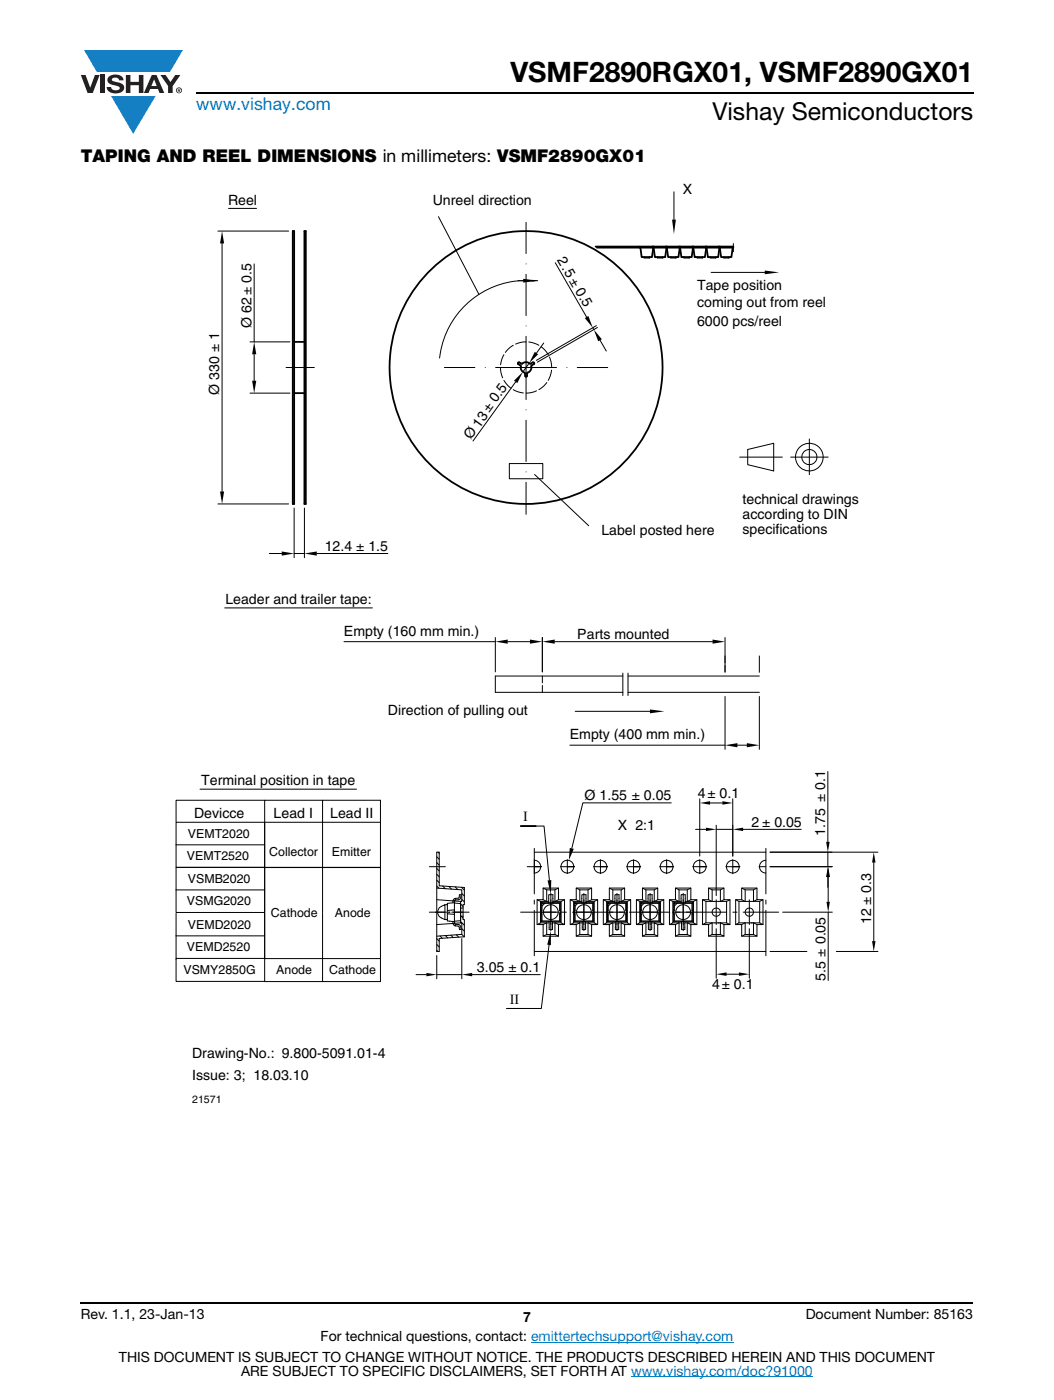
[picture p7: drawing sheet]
<svg xmlns="http://www.w3.org/2000/svg" width="210mm" height="279mm" viewBox="0 0 210 279" stroke-linecap="round" stroke-linejoin="round" font-family="sans-serif">
<g fill="#147fc3">
<path d="M16.8 10h19.7l-2.6 4.3h-1.1h-13.5z"/>
<path d="M22.2 19.2h8.9l-4.5 7.5z"/>
</g>
<g fill="#231f20">
<path d="M16.1 15h1l.9 2.5 .9-2.5h1l-1.4 3.6h-1z"/>
<path d="M20 15h.9v3.6h-.9z"/>
<path d="M21.8 15.3a2.1 2.1 0 0 1 2.7 .3l.1 .4h-.8a.79 .79 0 0 0-.7-.5 .79 .79 0 0 0-.8 .4l.2 .3 1 .2a1.08 1.08 0 0 1 1.3 1 1.08 1.08 0 0 1-1.1 1.2 1.73 1.73 0 0 1-2.4-1.2h.9a.96 .96 0 0 0 .8 .6 .96 .96 0 0 0 .9-.4 1.31 1.31 0 0 0-1.2-.6 1.03 1.03 0 0 1-1.1-.6 1.03 1.03 0 0 1 .2-1.1z"/>
<path d="M25.1 15h.9v1.3h1.7v-1.3h.9v3.6h-.9v-1.6h-1.7v1.6h-.9z"/>
<path d="M32 15h1l1 1.4 1-1.4h1l-1.6 2.2v1.4h-.9v-1.4z"/>
<path d="M30.7 15.9l.6 1.3h-1.1zM30.3 15l-1.6 3.6h.9l.4-.8h1.5l.3 .8h1l-1.6-3.6z"/>
<path d="M35.3 18a.46 .46 0 0 1 .9 0 .46 .46 0 0 1-.9 0zM35.1 18a.6 .6 0 0 0 1.2 0 .6 .6 0 0 0-1.2 0z"/>
<path d="M35.6 17.8h.2v.2h-.2zM35.5 17.7v.7h.1v-.3l.4 .3-.2-.3 .2-.2-.1-.2z"/>
</g>
<path d="M39.1 18.6h155M16.1 260h178" fill="none" stroke="#000" stroke-width=".36"/>
<path d="M106 267.9h40.3M125.9 274.8h36.3" fill="none" stroke="#007ec4" stroke-width=".2"/>
<path d="M35 36.4h140.2v184.3h-140.2z" fill="#fff"/>
<g fill="none" stroke="#000" stroke-width=".2">
<path d="M134.4 38.3v5.5M43.5 46.1h14.1M44.3 48.6v49.5M45.6 41.6h5.6M50.7 52.7v15.5M87.5 43.2l8 15.5M103.3 56h4M103.7 56a17.4 17.4 0 0 0-16 15.4M104.9 44.4v6.2M104.9 54.7v8.3M104.9 52.7h.1M110.8 52.4l6.2 10.9"/>
<path d="M141.9 54.4h10.7M146.3 48.6v1.6M49.9 78.5h7.9M49.9 68.2h7.9M50.7 70.7v5.3M57.1 73.3h5.6M88.6 73.3h6.1M96.8 73.3h.1M98.9 73.3h12.1M99.8 73.3l.2 1.2 .3 .9M100.5 70.8l-.4 .9-.2 1.1M100.5 75.9l.8 1.1 .6 .5"/>
<path d="M102.4 68.9l-1.1 .8-.5 .6M102.4 77.8l.8 .4 1.2 .2M102.9 76.2l-8.5 11.8M104.9 67.1v12.6M104.9 65h.1M104.9 68.2l-1.1 .2-.9 .3M105.5 68.2l1.1 .3 .9 .4M105.6 72.5l-1.3 1.7M107 78l-.9 .3-1.2 .2M107.9 69.2l.7 .5 .8 1.1M108.5 68.5l-1.5 2M109.1 76.3l-.5 .7-1.1 .8"/>
<path d="M109.6 71.3l.3 .9 .2 1.1M110 73.9l-.2 1.1-.4 .9M113.1 73.3h.1M115.2 73.3h6M118.3 65.4l.2 .4M119 65l-12 6.9M119.2 65.4l-12 6.9M119.7 67.9l1.2 2.2M101.6 92.5h6.7v3h-6.7zM104.9 83.9v8.2M104.9 96.2v6.4M104.9 81.8h.1"/>
<path d="M104.9 94.2h.1M106.7 94.7l10.7 10.2M147.5 91.2h8.6M149.2 89.7l5.1-1.2v5.5l-5.1-1.3zM157.7 91.2h7.5M161.5 87.6v7.1M43.5 100.6h14.1M53.7 110.5h2.5M58.7 101.4v9.9M58.7 110.5h2M60.7 101.4v9.9M63.2 110.5h14.2"/>
<path d="M44.8 121.3h29.5M68.6 128.1h30.2M98.8 127.2v6.9M101.3 128.1h4.4M108.2 127.2v6.9M108.2 134.9v1.4M108.2 136.8v1.4M110.7 128.1h31.4M124.2 134.9h-25.4v3.3h25.4M124.2 134.3v4.5M125.3 134.9h26.2M125.3 138.2h26.2"/>
<path d="M125.3 134.3v4.5M144.6 127.2v7M144.6 139v10.5M151.5 130.9v3.3M151.5 139v10.5M39.9 157.5h31.2M52.8 159.7h-17.7v4.3M64.3 159.7h-11.5v4.3M113.7 148.7h30.9M114.7 142h15M139.6 159.4v11.5M146.2 159.4v11.5"/>
<path d="M147.1 148.7h1.9M165.1 154v14M35.1 177.6v4.5h17.7M35.1 168.6v4.5h17.7M52.8 173.1h-17.7v4.5M52.8 173.1v4.5h-17.7M52.8 164.1h-17.7v4.5M52.8 164.1v4.5h-17.7M52.8 164.1h23.1v18M52.8 168.6v13.5M52.8 164.1v9h11.5M52.8 173.1h23.1"/>
<path d="M64.3 164.1v9h11.6M64.3 164v-4.3h11.6v4.3M64.3 173.1v9M85.7 173h3.1M87.1 176.8l.5 .5M87.1 175.7l.5 .5M87.1 174.5l.5 .5M87.1 171l.5 .5M87.1 172.2l.5 .4M87.1 173.3l.5 .5M87.1 179.6l3.3 .2M87.1 177.2l5 .4v2.3h-.2"/>
<path d="M87.1 170.1h.5v6.7l5 .3v3.5h-.2v2.9h.2v3.5l-5 .3v2.6h-.5zM87.4 170.1l.2 .2M88.3 176.8l.5 .6M89.5 176.9l.6 .5M90.4 179.7l1.5 .2M90.8 179.3v.3M90.8 177l.5 .5M91.9 179.9v4.3M92.1 177.1l.5 .5M92.1 179.5l.5 .5M92.1 178.3l.5 .5M106.6 170.1h46.2"/>
<path d="M106.6 171.7a1.28 1.28 0 0 1 1.3 1.3 1.28 1.28 0 0 1-1.3 1.2M106.6 171.6v1.4h1.4h-2.8M106.6 169.3v9.1M106.6 179.6v.8M106.9 164.9h-3.1h4.7l1.1 10.8M107.1 179.6l.7 .3h1.2M107.8 179.9v4.3l-.7 .3M108.3 177.2l.8 .4v2.3M108.3 179.6l.7 .3M109 179.9h.5M109.1 177.6h1.6M109.9 178.3v7.4"/>
<path d="M110.3 179.9h.4M111.4 177.2l-.7 .4v2.3M111.4 179.6l-.7 .3M111.8 173h1.4M111.9 179.9v4.3M112.6 179.6l-.7 .3h-1.2M113.2 171.6v1.4h1.4h-1.4M113.2 173v1.4M113.7 179.6l.7 .3h1.2M114.4 179.9v4.3l-.7 .3M115 177.2l.7 .4v2.3M115 179.6l.6 .3"/>
<path d="M115.6 179.9h.5M115.7 177.6h1.6M116.5 178.3v7.4M116.9 179.9h.4M118 177.2l-.7 .4v2.3M118 179.6l-.7 .3M118.4 173h1.4M118.5 179.9v4.3M119.2 179.6l-.7 .3h-1.2M119.8 171.6v1.4h1.4h-1.4M119.8 173v1.4M120.4 179.6l.6 .3h1.2"/>
<path d="M121 179.9v4.3l-.6 .3M121.6 177.2l.6 .4v2.3M121.6 179.6l.6 .3M122.2 179.9h.5M122.2 177.6h1.7M123.1 178.3v7.4M123.5 179.9h.4M124.6 177.2l-.7 .4v2.3M124.6 179.6l-.7 .3M125 173h1.4M125.1 179.9v4.3M125.8 179.6l-.7 .3h-1.2"/>
<path d="M126.4 171.6v1.4h1.4h-1.4M126.4 173v1.4M127 179.6l.6 .3h1.2M127.6 179.9v4.3l-.6 .3M128.2 177.2l.7 .4v2.3M128.2 179.6l.6 .3M128.8 179.9h.5M128.9 177.6h1.6M129.7 178.3v7.4M130.1 179.9h.4M131.2 177.2l-.7 .4v2.3M131.2 179.6l-.7 .3"/>
<path d="M131.6 173h1.4M131.7 179.9v4.3M132.4 179.6l-.7 .3h-1.2M133 171.6v1.4h1.4h-1.4M133 173v1.4M133.5 179.6l.7 .3h1.2M133.9 160.2h-17.6l-2.2 9.1M134.2 179.9v4.3l-.7 .3M134.7 177.2l.8 .4v2.3M134.7 179.6l.7 .3M135.4 179.9h.5M135.5 177.6h1.6"/>
<path d="M136.3 178.3v7.4M136.7 179.9h.4M137.8 177.2l-.7 .4v2.3M137.8 179.6l-.7 .3M138.2 173h1.4M138.3 179.9v4.3M138.8 165.5h2M139 179.6l-.7 .3h-1.2M139.6 171.6v1.4h1.4h-1.4M139.6 173v1.4M140.1 179.6l.7 .3h1.2M140.8 179.9v4.3l-.7 .3"/>
<path d="M141.4 177.2l.7 .4v2.3M141.4 179.6l.6 .3M141.6 160.3h2.5M142 179.9h1.7M142.1 177.6h1.6M142.9 165.5h3.3M142.9 164.7v14M142.9 179.6v4.9M144.4 179.6l-.7 .3M144.4 177.2l-.7 .4v2.3M144.8 173h1.4M144.9 179.9v4.3"/>
<path d="M145.6 179.6l-.7 .3h-1.2M146.2 171.6v1.4h1.4h-1.4M146.2 173v1.4M146.8 179.6l.6 .3h1.2M147.4 179.9v4.3l-.6 .3M148 177.2l.6 .4v2.3M148 179.6l.6 .3M148.2 165.5h11.6M148.6 179.9h1.7M148.6 177.6h1.7M149.5 179.6v4.9M151 177.2l-.7 .4v2.3"/>
<path d="M151 179.6l-.7 .3M151.4 173h1.4M151.5 179.9v4.3M152.2 179.6l-.7 .3h-1.2M152.8 169.3v9.1M152.8 179.6v.8M152.8 171.7a1.28 1.28 0 0 0-1.3 1.3 1.28 1.28 0 0 0 1.3 1.2M153.6 173h12.4M165.1 170.1v2.9M165.1 175v2.1M165.2 175v5M174.3 172.1v15.7"/>
<path d="M175.1 170.1h-21.5M35.1 186.8h17.7v-4.5v9h11.5M35.1 182.3v4.5M52.8 186.8v4.5h-17.7v-4.5M52.8 191.4v4.5h-17.7v-4.5M52.8 195.9h11.5M64.3 182.3v9h11.6v-9M64.3 191.4v4.5h11.6v-4.5M83 194.5h2.1M87.1 187.3l.5 .5M87.1 188.5l.5 .5M87.1 189.7l.2 .2"/>
<path d="M87.1 190.7v4.6M87.1 194.5h5M87.8 186.8l.4 .5M87.8 181l1-.4v2.9a1.44 1.44 0 0 1-1.4-.9 1.44 1.44 0 0 1 .4-1.6zM88.7 183.5l.5 .1M88.9 186.7l.4 .5M89.1 182h-3.4M89.2 180.5l-.5 .1M89.2 182.4l1.4 .1M89.5 182h.3M89.9 186.6l.5 .5M90.1 182h3.5"/>
<path d="M90.4 180.2v-.5l.2-.3 .9-.2 .1-.6h.4l-.1 .6-.2 .3-.8 .1-.2 .2v4.5l1 .3 .2 .3 .1 .6h-.4l-.1-.6-.9-.2-.2-.3v-.5M90.4 184.3l-3.3 .2M90.6 180.1l-1.4 .2v3.5l1.4 .1M90.6 180.2l1.3 .1M90.6 181.6l-1.4 .1M90.8 184.5v.3M91 186.6l.5 .4M91.9 180.4l.5 .5M91.9 183.9l.7 .8M91.9 184.2l-1.5 .1M91.9 183.7l-1.3 .2M91.9 184.2h.2v2.3l-5 .3"/>
<path d="M91.9 181.2h.5M91.9 182.9h.5M92 182.9l.4 .3M92.1 186.5l.5 .5M92.1 185.3l.5 .5M92.1 187.3v8M94.2 194.5h13.6M103.9 182h8.1M106.6 189.9h46.2M106.6 181.7v9.1M107.8 184.2h1.7M108 181.7h.1l-.1-.1v.9l.1-.1h-.1"/>
<path d="M108 180.1v3.8l.1-.1M108.1 180.2l.6 .1-.6 .5zM108.1 180.8v.9M108.1 182.4v1.4M108.1 183.8h3.5M108.7 180.3h2.9M109 184.2l-.7 .3M109.1 184.2v2.3M109.5 180.1h-1.5l.1 .1M109.5 188.6l-1.5 12.7h-6.9h2.8M110.2 183.9h1.6M110.2 183.9h-2.2"/>
<path d="M110.2 183.9v1.6h-.7v-1.6M110.2 184.2h.5M110.3 180.1h.1M110.7 184.2v2.3M110.7 186.5h-1.7l-.7 .3M110.7 184.2h1.2l.7 .3h-1.2v2.3l-.7-.3M110.7 184.2l.7 .3M111.6 180.3v1.4M111.6 182.4v1.4M111.6 182.4h.2M111.6 181.7l.2-.1zM111.6 183.8l.2 .1"/>
<path d="M111.8 181.7v.8l-.2-.1M111.8 180.1l-1.5 .1v-1.6h-.8v1.6h.8M111.8 180.1v1.5M111.8 180.1l-.2 .2M111.8 182.5v1.4M112.2 182h.8M112.6 184.5v-4.9h-1.2v-2.4h-3.1v2.4h-1.2v4.9h1.2v2.3h3.1M114.2 182h11M114.4 184.2h1.8M114.6 181.7h.1l-.1-.1v.9l.1-.1h-.1M114.6 180.1v3.8l.1-.1M114.7 180.2l.6 .1-.6 .5z"/>
<path d="M114.7 180.8v.9M114.7 182.4v1.4M114.7 183.8h3.5M115 184.5l.7-.3v2.3M115.3 180.3h2.9M115.6 186.5l-.6 .3M115.6 186.5h1.7M116.1 180.1h-1.5l.1 .1M116.8 183.9h1.6M116.8 183.9h-2.2M116.8 183.9v1.6h-.6v-1.6M116.8 184.2h.5"/>
<path d="M116.9 180.1h.1M117.3 184.2v2.3M117.3 184.2l.7 .3M117.3 184.2h1.2l.7 .3h-1.2v2.3l-.7-.3M118.2 182.4h.2M118.2 180.3v1.4M118.2 181.7l.2-.1zM118.2 183.8l.2 .1M118.2 182.4v1.4M118.4 182.5v1.4M118.4 181.7v.8l-.2-.1M118.4 180.1l-1.5 .1v-1.6h-.8v1.6h.8"/>
<path d="M118.4 182.5h.1M118.4 180.1v1.5M118.4 180.1l-.2 .2M119.2 184.5v-4.9h-1.2v-2.4h-3v2.4h-1.3v4.9h1.3v2.3h3M121 184.2h1.8M121.2 180.1v3.8l.1-.1M121.2 181.7h.1l-.1-.1v.9l.1-.1h-.1M121.3 180.2l.6 .1-.6 .5zM121.3 183.8h3.5M121.3 180.8v.9M121.3 182.4v1.4M121.6 184.5l.6-.3v2.3l-.6 .3"/>
<path d="M121.9 180.3h2.9M122.2 186.5h1.7M122.7 180.1h-1.5l.1 .1M123.4 183.9h-2.2M123.4 183.9v1.6h-.6v-1.6M123.4 183.9h1.6M123.4 184.2h.5M123.5 180.1h.1M123.9 184.2v2.3M123.9 184.2h1.2l.7 .3h-1.2v2.3l-.7-.3M123.9 184.2l.7 .3M124.8 181.7l.2-.1z"/>
<path d="M124.8 183.8l.2 .1M124.8 182.4h.2M124.8 180.3v1.4M124.8 182.4v1.4M125 180.1l-1.5 .1v-1.6h-.8v1.6h.8M125 182.5h.1M125 180.1v1.5M125 182.5v1.4M125 180.1l-.2 .2M125 181.7v.8l-.2-.1M125.6 182h8M125.8 184.5v-4.9h-1.2v-2.4h-3v2.4h-1.2v4.9h1.2v2.3h3"/>
<path d="M127.6 184.2h1.7M127.8 181.7h.1l-.1-.1v.9l.1-.1h-.1M127.8 180.1v3.8l.1-.1M127.9 180.2l.6 .1-.6 .5zM127.9 180.8v.9M127.9 182.4v1.4M127.9 183.8h3.5M128.5 180.3h2.9M128.8 184.2l-.6 .3M128.9 184.2v2.3M129.3 180.1h-1.5l.1 .1M130 183.9h1.6"/>
<path d="M130 183.9h-2.2M130 183.9v1.6h-.7v-1.6M130 184.2h.5M130.1 180.1h.1M130.5 186.5h-1.7l-.6 .3M130.5 184.2v2.3l.7 .3v-2.3h1.2l-.7-.3h-1.2M130.5 184.2l.7 .3M131.4 182.4h.2M131.4 180.3v1.4M131.4 182.4v1.4M131.4 181.7l.2-.1zM131.4 183.8l.2 .1"/>
<path d="M131.6 181.7v.8l-.2-.1M131.6 180.1l-1.5 .1v-1.6h-.8v1.6h.8M131.6 180.1v1.5M131.6 180.1l-.2 .2M131.6 182.5v1.4M132.4 184.5v-4.9h-1.2v-2.4h-3v2.4h-1.2v4.9h1.2v2.3h3M134.2 184.2h1.7M134.4 181.7h.1l-.1-.1v.9l.1-.1h-.1M134.4 180.1v3.8l.1-.1M134.5 180.2l.6 .1-.6 .5zM134.5 182.4v1.4M134.5 180.8v.9"/>
<path d="M134.5 183.8h3.5M135.1 180.3h2.9M135.4 184.2l-.7 .3M135.4 186.5l-.7 .3M135.4 186.5h1.7M135.5 184.2v2.3M135.9 180.1h-1.5l.1 .1M136.6 183.9h1.6M136.6 183.9h-2.2M136.6 183.9v1.6h-.7v-1.6M136.6 184.2h.5M136.7 180.1h.1"/>
<path d="M137.1 184.2v2.3M137.1 184.2l.7 .3M137.1 184.2h1.2l.7 .3h-1.2v2.3l-.7-.3M138 182.4v1.4M138 181.7l.2-.1zM138 183.8l.2 .1M138 182.4h.2M138 180.3v1.4M138.2 182.5v1.4M138.2 180.1l-1.5 .1v-1.6h-.8v1.6h.8M138.2 182.5h.1M138.2 180.1v1.5"/>
<path d="M138.2 180.1l-.2 .2M138.2 181.7v.8l-.2-.1M139 184.5v-4.9h-1.2v-2.4h-3.1v2.4h-1.2v4.9h1.2v2.3h3.1M140.8 184.2h2.9M142 184.2l-.6 .3M142.1 184.2v2.3M142.9 185.3v9.9M143.7 184.2v2.3M143.7 186.5h-1.7l-.6 .3M143.7 184.2h1.2l.7 .3h-1.2v2.3l-.7-.3M143.7 184.2l.7 .3M144.9 194.4h2.5"/>
<path d="M145 182h-10.8M145.6 184.5v-4.9h-1.2v-2.4h-3v2.4h-1.3v4.9h1.3v2.3h3M146.2 182h.8M147.4 184.2h2.9M148.3 182h7M148.6 184.2l-.6 .3M148.6 184.2v2.3l-.6 .3M148.6 186.5h1.7M149.5 185.3v9.9M150.3 184.2v2.3M150.3 184.2l.7 .3M150.3 184.2h1.2l.7 .3h-1.2v2.3l-.7-.3"/>
<path d="M152.2 184.5v-4.9h-1.2v-2.4h-3v2.4h-1.2v4.9h1.2v2.3h3M152.8 181.7v9M153.6 189.9h7.4M156.1 182h9.9M165.2 182v13.7M166.8 189.9h8.3"/>
<circle cx="161.4" cy="91.2" r="1.51"/>
<circle cx="161.5" cy="91.2" r="2.76"/>
<circle cx="113.2" cy="173" r="1.28"/>
<circle cx="119.8" cy="173" r="1.28"/>
<circle cx="126.4" cy="173" r="1.28"/>
<circle cx="133" cy="173" r="1.28"/>
<circle cx="139.6" cy="173" r="1.28"/>
<circle cx="146.2" cy="173" r="1.28"/>
<circle cx="109.9" cy="182" r="1.48"/>
<circle cx="116.5" cy="182" r="1.48"/>
<circle cx="123.1" cy="182" r="1.48"/>
<circle cx="129.7" cy="182" r="1.48"/>
<circle cx="136.3" cy="182" r="1.48"/>
<circle cx="142.9" cy="182" r=".82"/>
<circle cx="149.5" cy="182" r=".82"/>
</g>
<g fill="#000">
<path d="M44.3 46.1l.4 2.5h-.8zM104.4 55.6l2.9 .4-2.9 .4zM106.1 55.8l1.2 .2-1.2 .2zM134.1 43.8h.7l-.4 2.9zM152.6 54l2.8 .4-2.8 .3zM50.3 76h.8l-.4 2.5zM50.7 68.2l.4 2.5h-.8zM102.5 76l1.8-1.8-1.1 2.3zM106.7 70.2l.6 .5-1.7 1.8zM116.7 63.5l.7-.4 .8 2.3zM118.5 65.8l1.6 1.9-.8 .4zM43.9 98.1h.8l-.4 2.5z"/>
<path d="M56.2 110.1l2.5 .4-2.5 .4zM60.7 110.5l2.5-.4v.8zM98.8 128.1l2.5-.5v.9zM105.7 127.6l2.5 .5-2.5 .4zM108.2 128.1l2.5-.5v.9zM142.1 127.6l2.5 .5-2.5 .4zM129.7 141.6l2.8 .4-2.8 .4zM139.6 160.3l2-.4v.7zM144.1 159.9l2.1 .4-2.1 .3zM144.6 148.7l2.5-.4v.8zM149 148.3l2.5 .4-2.5 .4zM109.2 175.7l.8-.1-.1 2.9z"/>
<path d="M113.7 169.2l.8 .2-1 2.3zM140.8 165.2l2.1 .3-2.1 .4zM146.2 165.5l2-.3v.7zM165.1 173l.4 2h-.7zM164.8 168h.7l-.4 2.1zM165.2 173l.3 2h-.6zM164.9 180h.6l-.3 2zM174.3 170.1l.4 2h-.7zM85.1 194.2l2 .3-2 .3zM92.1 194.5l2.1-.3v.6zM109.9 185.7v2.9l-.7-.1zM142.9 194.4l2-.3v.7z"/>
<path d="M147.4 194.1l2.1 .3-2.1 .4zM174 187.8h.7l-.4 2.1z"/>
</g>
<g fill="none" stroke="#000" stroke-width=".36">
<path d="M58.4 46.1h.3v54.5h-.3zM60.7 46.1h.3v54.5h-.3zM118.8 49.2h27.5M119.1 49.4h27.2M127.7 49.4l.3 1.9h2.1l.2-1.9M128.5 51.3v.1l1.1-.1M130.4 49.4l.2 1.9h2.1l.3-1.9M131.1 51.3v.1l1.1-.1M133 49.4l.3 1.9h2l.3-1.9M133.8 51.3v.1l1.1-.1M135.7 49.4l.2 1.9h2.1l.2-1.9M136.4 51.3v.1h1.1v-.1"/>
<path d="M138.3 49.4l.3 1.9h2l.3-1.9M139 51.3l.1 .1h1v-.1M140.9 49.4l.3 1.9h2.1l.2-1.9M141.7 51.3v.1l1.1-.1M143.6 49.4l.3 1.9h2l.3-1.9M144.3 51.3v.1l1.1-.1M58.7 78.5h2M58.7 68.2h2M103.3 72.4l.2-.1 .5 .3a1.56 1.56 0 0 1 1.9 0l.5-.3 .2 .1v.2l-.5 .3a1.51 1.51 0 0 1-1 1.6v.6l-.2 .1-.1-.1-.1-.6a1.52 1.52 0 0 1-.9-1.6l-.5-.3z"/>
<circle cx="104.9" cy="73.3" r="27.2"/>
</g>
<text font-size="5.6" x="101.8" y="16.4">VSMF2890RGX01, VSMF2890GX01</text>
<text font-size="4.9" x="142.1" y="24">Vishay Semiconductors</text>
<text font-size="3.5" fill="#007ec4" x="39.1" y="21.9">www.vishay.com</text>
<text font-size="3.5" x="16.1" y="32.3">TAPING AND REEL DIMENSIONS in millimeters: VSMF2890GX01</text>
<g font-size="2.8">
<text x="45.5" y="40.8">Reel</text>
<text x="86.3" y="41">Unreel direction</text>
<text x="136.2" y="38.8">X</text>
<text x="111.1" y="51.9" transform="rotate(60 111.1 51.9)">2.5± 0.5</text>
<text x="139.1" y="57.9">Tape position</text>
<text x="50.1" y="65.4" transform="rotate(-90 50.1 65.4)">Ø 62± 0.5</text>
<text x="139.1" y="65">6000 pcs/reel</text>
<text x="139.1" y="61.3">coming out from reel</text>
<text x="43.7" y="78.8" transform="rotate(-90 43.7 78.8)">Ø 330 ± 1</text>
<text x="93.9" y="87.7" transform="rotate(-54 93.9 87.7)">Ø 13 ± 0.5</text>
<text x="148.1" y="100.7">technical drawings</text>
<text x="120" y="106.7">Label posted here</text>
<text x="148.1" y="103.6">according to DIN</text>
<text x="148.1" y="106.6">specifications</text>
<text x="64.8" y="110">12.4 ± 1.5</text>
<text x="45" y="120.5">Leader and trailer tape:</text>
<text x="68.6" y="126.8">Empty (160 mm min.)</text>
<text x="115.2" y="127.5">Parts mounted</text>
<text x="77.4" y="142.7">Direction of pulling out</text>
<text x="113.7" y="147.5">Empty (400 mm min.)</text>
<text x="40.1" y="156.7">Terminal position in tape</text>
<text x="116.6" y="159.7">Ø 1.55 ± 0.05</text>
<text x="139.2" y="159.2">4± 0.1</text>
<text x="38.7" y="163.2">Devicce</text>
<text x="54.6" y="163.2">Lead I</text>
<text x="65.9" y="163.2">Lead II</text>
<text x="104.3" y="163.8">I</text>
<text x="123.3" y="165.6">X 2:1</text>
<text x="149.9" y="165">2 ± 0.05</text>
<text x="164.6" y="166.8" transform="rotate(-90 164.6 166.8)">1.75 ± 0.1</text>
<text x="173.8" y="184.4" transform="rotate(-90 173.8 184.4)">12 ± 0.3</text>
<text x="95.1" y="194">3.05 ± 0.1</text>
<text x="142.1" y="197.3">4± 0.1</text>
<text x="164.7" y="195.7" transform="rotate(-90 164.7 195.7)">5.5 ± 0.05</text>
<text x="101.7" y="200.4">II</text>
<text x="38.3" y="215.5">Issue: 3; 18.03.10</text>
<text x="38.3" y="211.1">Drawing-No.: 9.800-5091.01-4</text>
<text x="16.1" y="263.3">Rev. 1.1, 23-Jan-13</text>
<text x="104.3" y="263.8">7</text>
<text x="160.7" y="263.3">Document Number: 85163</text>
<text x="64" y="267.7">For technical questions, contact: emittertechsupport@vishay.com</text>
<text x="23.7" y="271.7">THIS DOCUMENT IS SUBJECT TO CHANGE WITHOUT NOTICE. THE PRODUCTS DESCRIBED HEREIN AND THIS DOCUMENT</text>
<text x="48.1" y="274.6">ARE SUBJECT TO SPECIFIC DISCLAIMERS, SET FORTH AT www.vishay.com/doc?91000</text>
</g>
<g font-size="2.5">
<text x="37.5" y="167.2">VEMT2020</text>
<text x="37.3" y="171.6">VEMT2520</text>
<text x="53.7" y="170.9">Collector</text>
<text x="66.2" y="170.9">Emitter</text>
<text x="37.5" y="176.1">VSMB2020</text>
<text x="37.3" y="180.6">VSMG2020</text>
<text x="37.5" y="185.3">VEMD2020</text>
<text x="54.1" y="183">Cathode</text>
<text x="66.8" y="183">Anode</text>
<text x="37.3" y="189.7">VEMD2520</text>
<text x="36.6" y="194.3">VSMY2850G</text>
<text x="55.1" y="194.3">Anode</text>
<text x="65.7" y="194.3">Cathode</text>
</g>
<text font-size="2.1" x="38.3" y="220.2">21571</text>
</svg>
